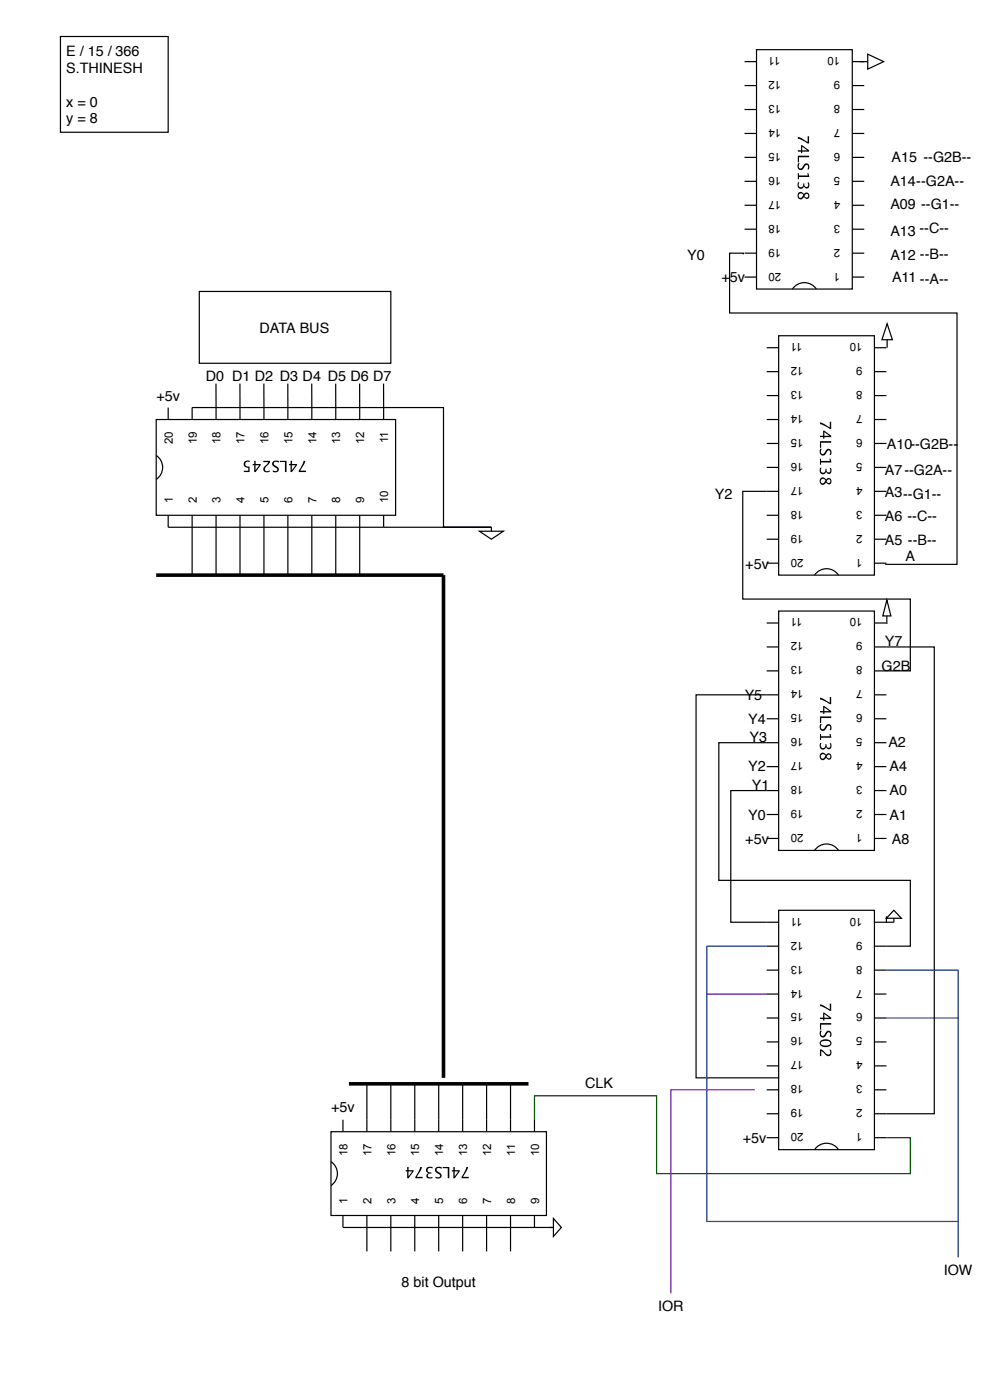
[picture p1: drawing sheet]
<svg xmlns="http://www.w3.org/2000/svg" width="210mm" height="297mm" viewBox="0 0 210 297" stroke-linecap="round" stroke-linejoin="round" font-family="sans-serif">
<g fill="none" stroke="#000" stroke-width=".25">
<path d="M45.8 81.4v5.1M50.9 81.4v5.1M56 81.4v5.1M61.1 81.4v5.1M66.1 81.4v5.1M71.2 81.4v5.1M76.3 81.4v5.1M81.4 81.4v5.1M40.8 111.9v10.1M45.8 111.9v10.1M50.9 111.9v10.1M56 111.9v10.1"/>
<path d="M61.1 111.9v10.1M66.1 111.9v10.1M71.2 111.9v10.1M76.3 111.9v10.1"/>
</g>
<path d="M33.1 89h50.8v20.3h-50.8z" fill="#fff"/>
<g fill="none" stroke="#000" stroke-width=".25">
<path d="M157.7 54v-.3h-2.9v12.7h48.2v53.3h-15.2M33.1 89h50.8v20.3h-50.8zM33.1 96.6a3 3 0 0 1 0 5.1M35.7 86.5v2.5M40.8 86.5v2.5M45.8 86.5v2.5M50.9 86.5v2.5M56 86.5v2.5M61.1 86.5v2.5M66.1 86.5v2.5M71.2 86.5v2.5M76.3 86.5v2.5"/>
<path d="M81.4 86.5v2.5M35.7 109.3v2.6M40.8 109.3v2.6M45.8 109.3v2.6M50.9 109.3v2.6M56 109.3v2.6M61.1 109.3v2.6M66.1 109.3v2.6M71.2 109.3v2.6M76.3 109.3v2.6M81.4 109.3v2.6"/>
</g>
<path d="M160.5 10.5h20.3v50.8h-20.3z" fill="#fff"/>
<g fill="none" stroke="#000" stroke-width=".25">
<path d="M157.9 18.2h2.6M157.9 13.1h2.6M160.5 10.5h20.3v50.8h-20.3zM180.8 18.2h2.5M180.8 13.1h2.5M157.9 38.5h2.6M157.9 33.4h2.6M157.9 28.3h2.6M157.9 23.2h2.6M180.8 38.5h2.5M180.8 33.4h2.5M180.8 28.3h2.5"/>
<path d="M180.8 23.2h2.5M157.9 58.8h2.6M157.9 53.7h2.6M157.9 48.6h2.6M157.9 43.5h2.6M180.8 58.8h2.5M180.8 53.7h2.5M180.8 48.6h2.5M180.8 43.5h2.5M168.1 61.3a3 3 0 0 1 5.1 0M162.6 104.2h-5v22.9h35.5v15.2h-5.1"/>
</g>
<path d="M165.2 71.2h20.3v50.8h-20.3z" fill="#fff"/>
<g fill="none" stroke="#000" stroke-width=".25">
<path d="M162.6 78.8h2.6M162.6 73.8h2.6M165.2 71.2h20.3v50.8h-20.3zM185.5 78.8h2.5M185.5 73.8h2.5M162.6 99.2h2.6M162.6 94.1h2.6M162.6 89h2.6M162.6 83.9h2.6M185.5 99.2h2.5M185.5 94.1h2.5M185.5 89h2.5"/>
<path d="M185.5 83.9h2.5M162.6 119.5h2.6M162.6 114.4h2.6M162.6 109.3h2.6M162.6 104.2h2.6M185.5 119.5h2.5M185.5 114.4h2.5M185.5 109.3h2.5M185.5 104.2h2.5M172.8 122a3 3 0 0 1 5.1 0M188 137.3h10.2v99h-10.2M162.6 147.4h-14.9v81.3h20"/>
<path d="M162.6 157.6h-10.1v29.2h40.6v13.9h-5.1M162.6 167.7h-7.6v28h7.6"/>
</g>
<path d="M165.2 129.6h20.3v50.8h-20.3z" fill="#fff"/>
<g fill="none" stroke="#000" stroke-width=".25">
<path d="M162.6 137.3h2.6M162.6 132.2h2.6M165.2 129.6h20.3v50.8h-20.3zM185.5 137.3h2.5M185.5 132.2h2.5M162.6 157.6h2.6M162.6 152.5h2.6M162.6 147.4h2.6M162.6 142.3h2.6M185.5 157.6h2.5M185.5 152.5h2.5M185.5 147.4h2.5"/>
<path d="M185.5 142.3h2.5M162.6 177.9h2.6M162.6 172.8h2.6M162.6 167.7h2.6M162.6 162.6h2.6M185.5 177.9h2.5M185.5 172.8h2.5M185.5 167.7h2.5M185.5 162.6h2.5M172.8 180.4a3 3 0 0 1 5.1 0"/>
</g>
<path d="M149.9 200.7h12.7M149.9 210.9h12.7M188 205.8h15.3M188 216h15.3" fill="none" stroke="#001dbc" stroke-width=".25"/>
<path d="M165.2 193.1h20.3v50.8h-20.3z" fill="#fff"/>
<g fill="none" stroke="#000" stroke-width=".25">
<path d="M162.6 195.7h2.6M165.2 193.1h20.3v50.8h-20.3zM185.5 195.7h2.5M162.6 216h2.6M162.6 210.9h2.6M162.6 205.8h2.6M162.6 200.7h2.6M185.5 216h2.5M185.5 210.9h2.5M185.5 205.8h2.5M185.5 200.7h2.5M77.8 229.9v7.7"/>
<path d="M82.9 229.9v7.7M88 229.9v7.7M93.1 229.9v7.7M98.1 229.9v7.7M103.2 229.9v7.7M108.3 229.9v7.7M162.6 236.3h2.6M162.6 231.2h2.6M162.6 226.1h2.6M162.6 221h2.6M185.5 236.3h2.5M185.5 231.2h2.5"/>
<path d="M185.5 226.1h2.5M185.5 221h2.5M162.6 241.4h2.6M172.8 243.9a3 3 0 0 1 5.1 0M185.5 241.4h2.5M77.8 260.4v5.1M82.9 260.4v5.1M88 260.4v5.1M93.1 260.4v5.1M98.1 260.4v5.1M103.2 260.4v5.1M108.3 260.4v5.1"/>
</g>
<path d="M33.1 122h61v106.7" fill="none" stroke="#000" stroke-width=".76" stroke-linecap="butt"/>
<path d="M113.4 237.6v-5.1h25.9v16.5h53.8v-7.6h-5.1" fill="none" stroke="#005700" stroke-width=".25"/>
<path d="M70.2 240.1h45.7v17.8h-45.7z" fill="#fff"/>
<g fill="none" stroke="#000" stroke-width=".25">
<path d="M72.8 237.6v2.5M77.8 237.6v2.5M82.9 237.6v2.5M88 237.6v2.5M93.1 237.6v2.5M98.1 237.6v2.5M103.2 237.6v2.5M108.3 237.6v2.5M113.4 237.6v2.5M70.2 240.1h45.7v17.8h-45.7zM70.2 246.4a3 3 0 0 1 0 5.1M72.8 257.9v2.5h44.4"/>
<path d="M77.8 257.9v2.5M82.9 257.9v2.5M88 257.9v2.5M93.1 257.9v2.5M98.1 257.9v2.5M103.2 257.9v2.5M108.3 257.9v2.5M113.4 257.9v2.5"/>
</g>
<path d="M74 229.9h38.1" fill="none" stroke="#000" stroke-width=".76" stroke-linecap="butt"/>
<path d="M149.9 200.7v58.4h53.4M203.3 205.8v61" fill="none" stroke="#001dbc" stroke-width=".25"/>
<path d="M117.4 258.5l1.7 1.9-1.7 1.9z" fill="#fff"/>
<path d="M188 194.4v1.3h1.6M117.4 258.5l1.7 1.9-1.7 1.9zM116.6 260.4h.8" fill="none" stroke="#000" stroke-width=".25"/>
<path d="M189.6 193.1l1.6 1.7h-3.2z" fill="#fff"/>
<path d="M40.8 86.5h53.3v25.4h10.1h-22.8M189.6 193.1l1.6 1.7h-3.2zM189.6 194.8v.9" fill="none" stroke="#000" stroke-width=".25"/>
<path d="M101.7 112.7h5.1l-2.6 1.7z" fill="#fff"/>
<path d="M35.7 111.9h45.7M101.7 112.7h5.1l-2.6 1.7zM104.2 111.9v.8" fill="none" stroke="#000" stroke-width=".25"/>
<path d="M184.1 11.5l3.4 1.6-3.4 1.6z" fill="#fff"/>
<path d="M182.4 13.1h1.7M184.1 11.5l3.4 1.6-3.4 1.6z" fill="none" stroke="#000" stroke-width=".25"/>
<path d="M188.2 68.7l1.1 3.4h-2.2z" fill="#fff"/>
<path d="M188.2 68.7l1.1 3.4h-2.2zM188.2 72.1v1.7" fill="none" stroke="#000" stroke-width=".25"/>
<path d="M188.1 127.3l.9 3.4h-1.7z" fill="#fff"/>
<path d="M188.1 127.3l.9 3.4h-1.7zM188.1 130.7v1.7" fill="none" stroke="#000" stroke-width=".25"/>
<path d="M12.8 7.7h22.9v20.4h-22.9z" fill="#fff"/>
<path d="M12.8 7.7h22.9v20.4h-22.9z" fill="none" stroke="#000" stroke-width=".25"/>
<path d="M42.3 61.8h40.6v15.3h-40.6z" fill="#fff"/>
<path d="M42.3 61.8h40.6v15.3h-40.6z" fill="none" stroke="#000" stroke-width=".25"/>
<path d="M160.1 231.2h-17.8v43.2" fill="none" stroke="#70c" stroke-width=".25"/>
<g font-size="3.3">
<text x="169.2" y="28.5" transform="rotate(90 169.2 28.5)">74LS138</text>
<text x="173.9" y="89.1" transform="rotate(90 173.9 89.1)">74LS138</text>
<text x="65.3" y="97.8" transform="rotate(-180 65.3 97.8)">74LS245</text>
<text x="173.9" y="147.5" transform="rotate(90 173.9 147.5)">74LS138</text>
<text x="173.9" y="212.6" transform="rotate(90 173.9 212.6)">74LS02</text>
<text x="99.8" y="247.6" transform="rotate(-180 99.8 247.6)">74LS374</text>
</g>
<g font-size="3">
<text x="14" y="11.9">E / 15 / 366</text>
<text x="14" y="15.5">S.THINESH</text>
<text x="14" y="22.6">x = 0</text>
<text x="14" y="26.2">y = 8</text>
<text x="189.1" y="34.3">A15 --G2B--</text>
<text x="188.9" y="39.4">A14--G2A--</text>
<text x="188.9" y="44.4">A09 --G1--</text>
<text x="188.9" y="50">A13 --C--</text>
<text x="145.8" y="55.1">Y0</text>
<text x="153" y="59.9">+5v</text>
<text x="188.9" y="55.1">A12 --B--</text>
<text x="189.2" y="59.9">A11 --A--</text>
<text x="55.1" y="70.6">DATA BUS</text>
<text x="43.6" y="80.8">D0 D1 D2 D3 D4 D5 D6 D7</text>
<text x="33.2" y="85.1">+5v</text>
<text x="188.1" y="95.2">A10--G2B--</text>
<text x="187.7" y="100.8">A7--G2A--</text>
<text x="151.6" y="105.9">Y2</text>
<text x="187.7" y="105.4">A3--G1--</text>
<text x="187.7" y="110.5">A6 --C--</text>
<text x="187.7" y="115.5">A5 --B--</text>
<text x="192.1" y="119.1">A</text>
<text x="158.1" y="120.6">+5v</text>
<text x="187.7" y="137.1">Y7</text>
<text x="187" y="142.5">G2B</text>
<text x="158" y="148.6">Y5</text>
<text x="158.7" y="153.6">Y4</text>
<text x="159" y="157.4">Y3</text>
<text x="188.5" y="158.5">A2</text>
<text x="158.7" y="163.5">Y2</text>
<text x="159.5" y="167.6">Y1</text>
<text x="188.7" y="163.5">A4</text>
<text x="158.7" y="173.9">Y0</text>
<text x="188.7" y="173.9">A1</text>
<text x="188.7" y="168.6">A0</text>
<text x="158.1" y="179">+5v</text>
<text x="189.2" y="179">A8</text>
<text x="124.1" y="230.8">CLK</text>
<text x="70.3" y="235.9">+5v</text>
<text x="157.6" y="242.5">+5v</text>
<text x="85.2" y="273">8 bit Output</text>
<text x="200.2" y="270.4">IOW</text>
<text x="139.6" y="278.1">IOR</text>
</g>
<g font-size="2.4">
<text x="165.6" y="12.1" transform="rotate(-180 165.6 12.1)">11</text>
<text x="165.7" y="17.2" transform="rotate(-180 165.7 17.2)">12</text>
<text x="178.3" y="17.2" transform="rotate(-180 178.3 17.2)">9</text>
<text x="178.3" y="12.1" transform="rotate(-180 178.3 12.1)">10</text>
<text x="165.7" y="22.3" transform="rotate(-180 165.7 22.3)">13</text>
<text x="178.3" y="22.3" transform="rotate(-180 178.3 22.3)">8</text>
<text x="165.7" y="27.3" transform="rotate(-180 165.7 27.3)">14</text>
<text x="178.3" y="27.3" transform="rotate(-180 178.3 27.3)">7</text>
<text x="165.7" y="32.4" transform="rotate(-180 165.7 32.4)">15</text>
<text x="178.3" y="32.4" transform="rotate(-180 178.3 32.4)">6</text>
<text x="165.7" y="37.5" transform="rotate(-180 165.7 37.5)">16</text>
<text x="178.3" y="37.5" transform="rotate(-180 178.3 37.5)">5</text>
<text x="165.7" y="47.7" transform="rotate(-180 165.7 47.7)">18</text>
<text x="165.7" y="42.6" transform="rotate(-180 165.7 42.6)">17</text>
<text x="178.3" y="47.7" transform="rotate(-180 178.3 47.7)">3</text>
<text x="178.3" y="42.6" transform="rotate(-180 178.3 42.6)">4</text>
<text x="165.7" y="52.7" transform="rotate(-180 165.7 52.7)">19</text>
<text x="178.3" y="52.7" transform="rotate(-180 178.3 52.7)">2</text>
<text x="165.7" y="57.8" transform="rotate(-180 165.7 57.8)">20</text>
<text x="178.3" y="57.8" transform="rotate(-180 178.3 57.8)">1</text>
<text x="170.3" y="72.8" transform="rotate(-180 170.3 72.8)">11</text>
<text x="170.4" y="77.9" transform="rotate(-180 170.4 77.9)">12</text>
<text x="183" y="77.9" transform="rotate(-180 183 77.9)">9</text>
<text x="183" y="72.8" transform="rotate(-180 183 72.8)">10</text>
<text x="170.4" y="83" transform="rotate(-180 170.4 83)">13</text>
<text x="183" y="83" transform="rotate(-180 183 83)">8</text>
<text x="170.4" y="88" transform="rotate(-180 170.4 88)">14</text>
<text x="183" y="88" transform="rotate(-180 183 88)">7</text>
<text x="36.6" y="94.3" transform="rotate(-90 36.6 94.3)">20</text>
<text x="41.7" y="94.3" transform="rotate(-90 41.7 94.3)">19</text>
<text x="46.8" y="94.3" transform="rotate(-90 46.8 94.3)">18</text>
<text x="51.9" y="94.3" transform="rotate(-90 51.9 94.3)">17</text>
<text x="57" y="94.3" transform="rotate(-90 57 94.3)">16</text>
<text x="62" y="94.3" transform="rotate(-90 62 94.3)">15</text>
<text x="67.1" y="94.3" transform="rotate(-90 67.1 94.3)">14</text>
<text x="72.2" y="94.3" transform="rotate(-90 72.2 94.3)">13</text>
<text x="77.3" y="94.3" transform="rotate(-90 77.3 94.3)">12</text>
<text x="82.4" y="94.1" transform="rotate(-90 82.4 94.1)">11</text>
<text x="170.4" y="93.1" transform="rotate(-180 170.4 93.1)">15</text>
<text x="183" y="93.1" transform="rotate(-180 183 93.1)">6</text>
<text x="170.4" y="98.2" transform="rotate(-180 170.4 98.2)">16</text>
<text x="183" y="98.2" transform="rotate(-180 183 98.2)">5</text>
<text x="36.6" y="106.8" transform="rotate(-90 36.6 106.8)">1</text>
<text x="41.7" y="106.8" transform="rotate(-90 41.7 106.8)">2</text>
<text x="46.8" y="106.8" transform="rotate(-90 46.8 106.8)">3</text>
<text x="51.9" y="106.8" transform="rotate(-90 51.9 106.8)">4</text>
<text x="57" y="106.8" transform="rotate(-90 57 106.8)">5</text>
<text x="62" y="106.8" transform="rotate(-90 62 106.8)">6</text>
<text x="67.1" y="106.8" transform="rotate(-90 67.1 106.8)">7</text>
<text x="72.2" y="106.8" transform="rotate(-90 72.2 106.8)">8</text>
<text x="77.3" y="106.8" transform="rotate(-90 77.3 106.8)">9</text>
<text x="82.4" y="106.8" transform="rotate(-90 82.4 106.8)">10</text>
<text x="170.4" y="103.3" transform="rotate(-180 170.4 103.3)">17</text>
<text x="183" y="103.3" transform="rotate(-180 183 103.3)">4</text>
<text x="170.4" y="113.4" transform="rotate(-180 170.4 113.4)">19</text>
<text x="170.4" y="108.4" transform="rotate(-180 170.4 108.4)">18</text>
<text x="183" y="113.4" transform="rotate(-180 183 113.4)">2</text>
<text x="183" y="108.4" transform="rotate(-180 183 108.4)">3</text>
<text x="170.4" y="118.5" transform="rotate(-180 170.4 118.5)">20</text>
<text x="183" y="118.5" transform="rotate(-180 183 118.5)">1</text>
<text x="170.3" y="131.2" transform="rotate(-180 170.3 131.2)">11</text>
<text x="183" y="131.2" transform="rotate(-180 183 131.2)">10</text>
<text x="170.4" y="136.3" transform="rotate(-180 170.4 136.3)">12</text>
<text x="183" y="136.3" transform="rotate(-180 183 136.3)">9</text>
<text x="170.4" y="141.4" transform="rotate(-180 170.4 141.4)">13</text>
<text x="183" y="141.4" transform="rotate(-180 183 141.4)">8</text>
<text x="170.4" y="146.4" transform="rotate(-180 170.4 146.4)">14</text>
<text x="183" y="146.4" transform="rotate(-180 183 146.4)">7</text>
<text x="170.4" y="151.5" transform="rotate(-180 170.4 151.5)">15</text>
<text x="183" y="151.5" transform="rotate(-180 183 151.5)">6</text>
<text x="170.4" y="161.7" transform="rotate(-180 170.4 161.7)">17</text>
<text x="170.4" y="156.6" transform="rotate(-180 170.4 156.6)">16</text>
<text x="183" y="161.7" transform="rotate(-180 183 161.7)">4</text>
<text x="183" y="156.6" transform="rotate(-180 183 156.6)">5</text>
<text x="170.4" y="166.8" transform="rotate(-180 170.4 166.8)">18</text>
<text x="183" y="166.8" transform="rotate(-180 183 166.8)">3</text>
<text x="170.4" y="171.8" transform="rotate(-180 170.4 171.8)">19</text>
<text x="183" y="171.8" transform="rotate(-180 183 171.8)">2</text>
<text x="170.4" y="176.9" transform="rotate(-180 170.4 176.9)">20</text>
<text x="183" y="176.9" transform="rotate(-180 183 176.9)">1</text>
<text x="170.3" y="194.7" transform="rotate(-180 170.3 194.7)">11</text>
<text x="183" y="194.7" transform="rotate(-180 183 194.7)">10</text>
<text x="170.4" y="199.8" transform="rotate(-180 170.4 199.8)">12</text>
<text x="183" y="199.8" transform="rotate(-180 183 199.8)">9</text>
<text x="170.4" y="209.9" transform="rotate(-180 170.4 209.9)">14</text>
<text x="170.4" y="204.8" transform="rotate(-180 170.4 204.8)">13</text>
<text x="183" y="209.9" transform="rotate(-180 183 209.9)">7</text>
<text x="183" y="204.8" transform="rotate(-180 183 204.8)">8</text>
<text x="170.4" y="215" transform="rotate(-180 170.4 215)">15</text>
<text x="183" y="215" transform="rotate(-180 183 215)">6</text>
<text x="170.4" y="220.1" transform="rotate(-180 170.4 220.1)">16</text>
<text x="183" y="220.1" transform="rotate(-180 183 220.1)">5</text>
<text x="170.4" y="225.2" transform="rotate(-180 170.4 225.2)">17</text>
<text x="183" y="225.2" transform="rotate(-180 183 225.2)">4</text>
<text x="170.4" y="230.2" transform="rotate(-180 170.4 230.2)">18</text>
<text x="183" y="230.2" transform="rotate(-180 183 230.2)">3</text>
<text x="170.4" y="235.3" transform="rotate(-180 170.4 235.3)">19</text>
<text x="183" y="235.3" transform="rotate(-180 183 235.3)">2</text>
<text x="73.7" y="245.3" transform="rotate(-90 73.7 245.3)">18</text>
<text x="78.8" y="245.3" transform="rotate(-90 78.8 245.3)">17</text>
<text x="83.9" y="245.3" transform="rotate(-90 83.9 245.3)">16</text>
<text x="89" y="245.3" transform="rotate(-90 89 245.3)">15</text>
<text x="94" y="245.3" transform="rotate(-90 94 245.3)">14</text>
<text x="99.1" y="245.3" transform="rotate(-90 99.1 245.3)">13</text>
<text x="104.2" y="245.3" transform="rotate(-90 104.2 245.3)">12</text>
<text x="109.3" y="245.2" transform="rotate(-90 109.3 245.2)">11</text>
<text x="114.3" y="245.3" transform="rotate(-90 114.3 245.3)">10</text>
<text x="170.4" y="240.4" transform="rotate(-180 170.4 240.4)">20</text>
<text x="183" y="240.4" transform="rotate(-180 183 240.4)">1</text>
<text x="73.7" y="255.3" transform="rotate(-90 73.7 255.3)">1</text>
<text x="78.8" y="255.3" transform="rotate(-90 78.8 255.3)">2</text>
<text x="83.9" y="255.3" transform="rotate(-90 83.9 255.3)">3</text>
<text x="89" y="255.3" transform="rotate(-90 89 255.3)">4</text>
<text x="94" y="255.3" transform="rotate(-90 94 255.3)">5</text>
<text x="99.1" y="255.3" transform="rotate(-90 99.1 255.3)">6</text>
<text x="104.2" y="255.3" transform="rotate(-90 104.2 255.3)">7</text>
<text x="109.3" y="255.3" transform="rotate(-90 109.3 255.3)">8</text>
<text x="114.3" y="255.3" transform="rotate(-90 114.3 255.3)">9</text>
</g>
</svg>
